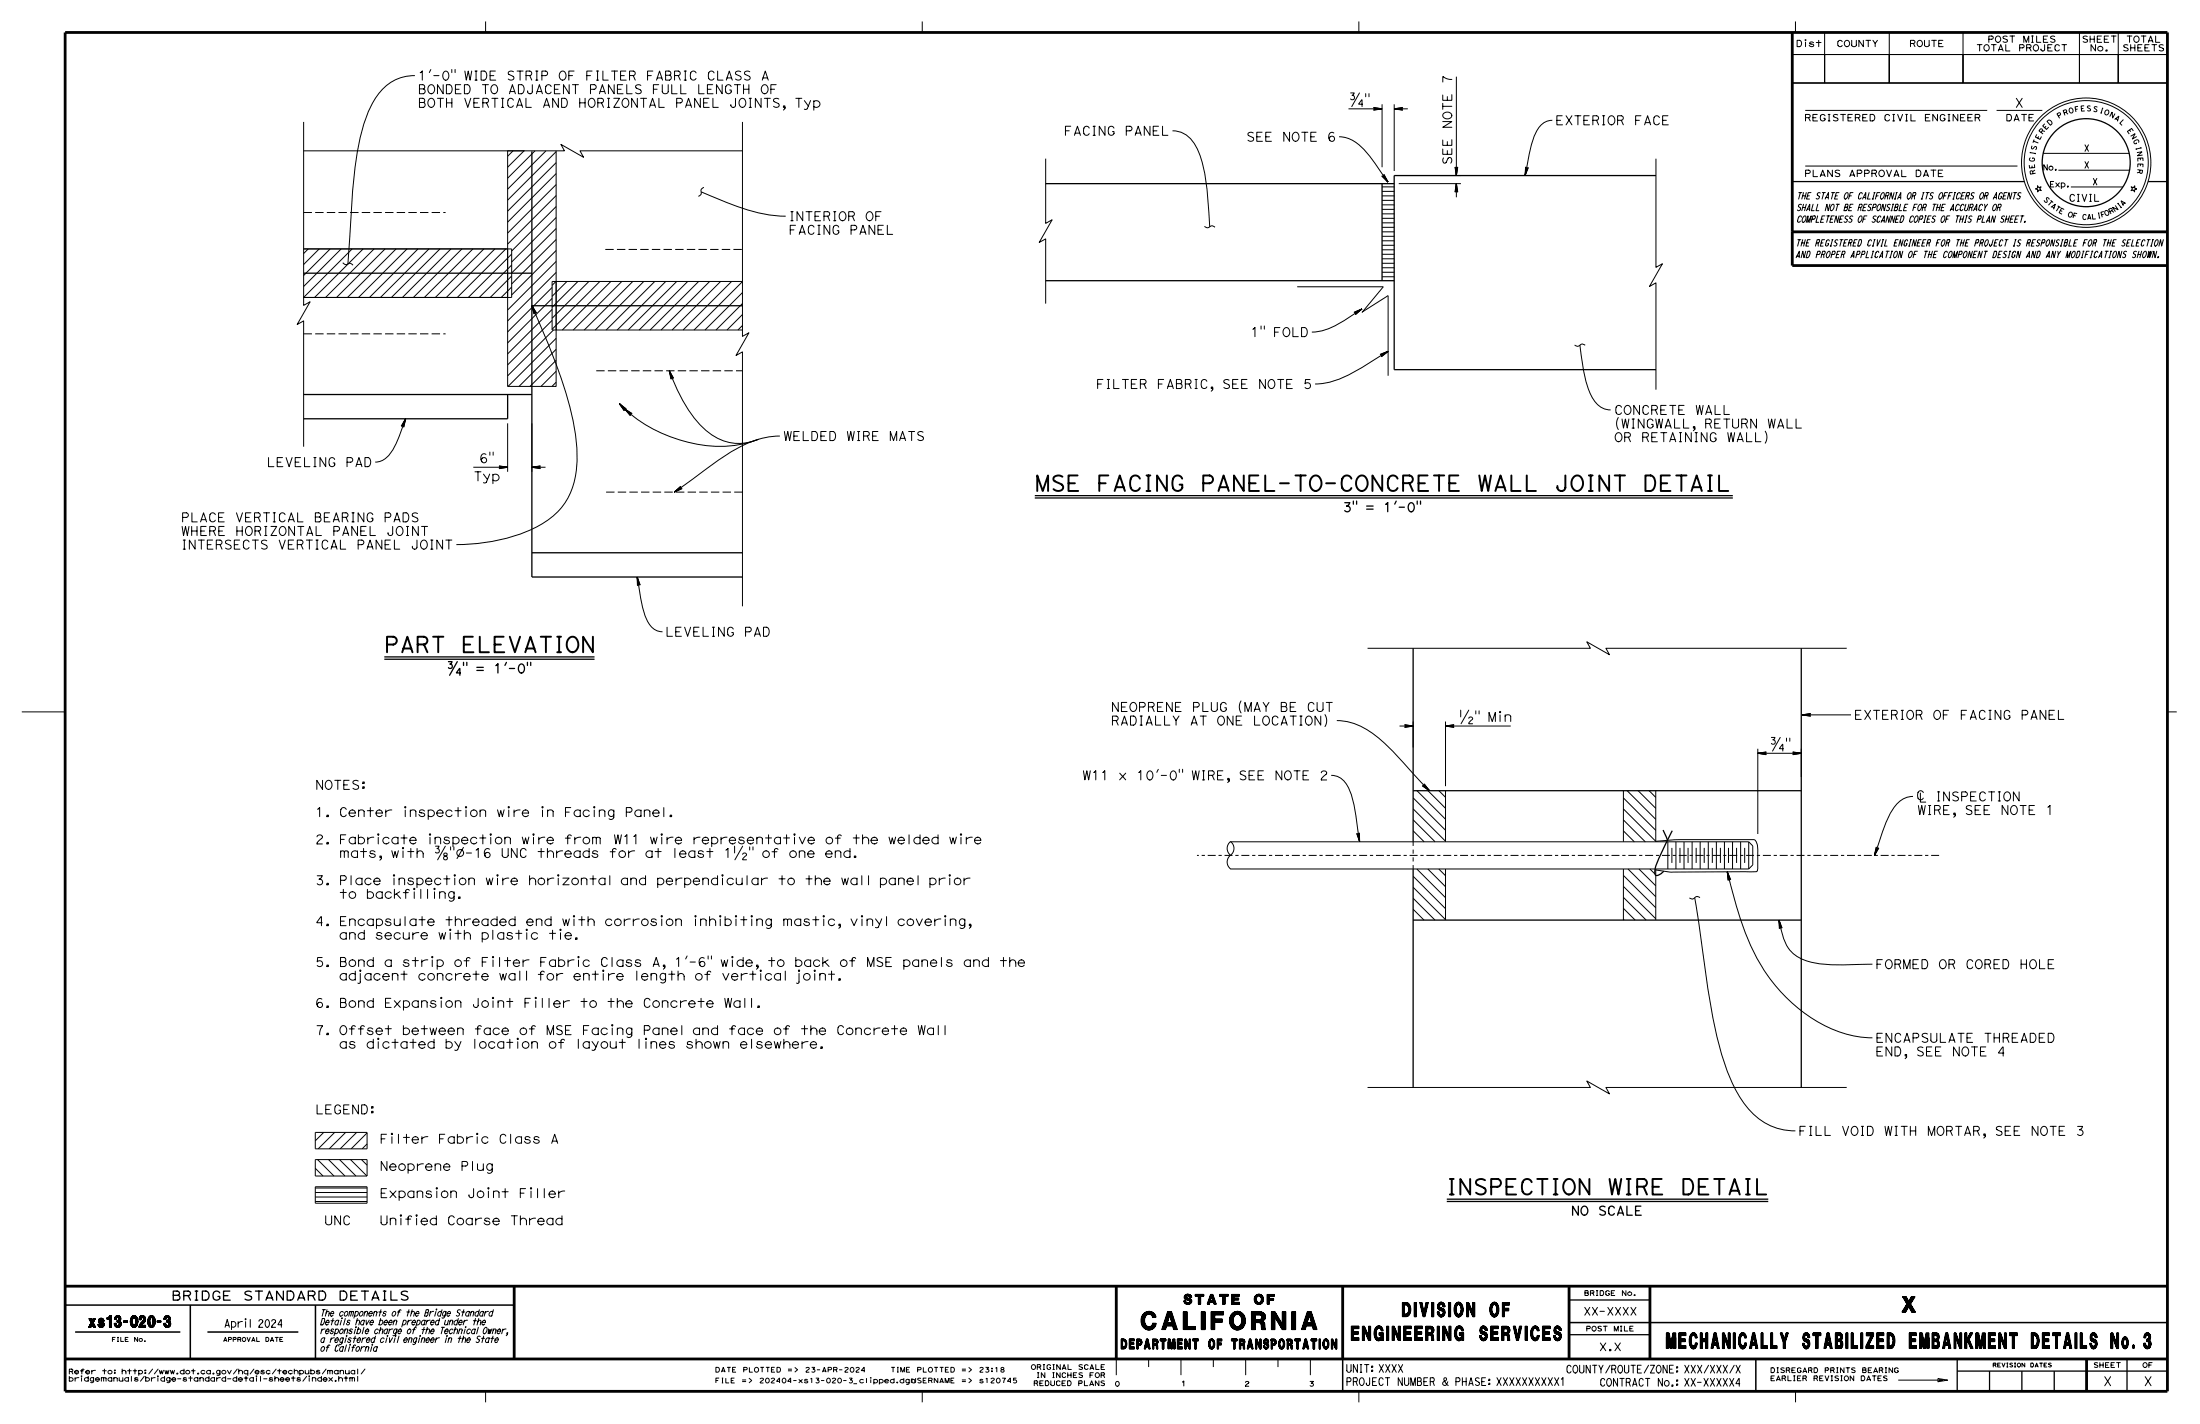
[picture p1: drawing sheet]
<svg xmlns="http://www.w3.org/2000/svg" width="432mm" height="279mm" viewBox="0 0 432 279" stroke-linecap="round" stroke-linejoin="round" font-family="sans-serif">
<g fill="none" stroke="#000" stroke-width=".2">
<path d="M81.4 14.8a8.9 8.9 0 0 0-7.8 4.7 32.6 32.6 0 0 0-3.9 13.2l-.6 6.7-.8 12.4M84.6 13.6l-.3 .6M88.7 13.6v.6M89.3 13.6v.6M95.3 4.2v2.2M181 4.2v2.2M265.1 18.2h.7l-.4 .5a.43 .43 0 0 1 .4 .6 .43 .43 0 0 1-.7 .1M266.7 4.2v2.2M266.8 18.2l-1.5 2.7M268.1 18.4v.6M268.7 18.4v.6M285.8 15v19.4"/>
<path d="M351.8 10.7h6.3v5.6h-6.3zM351.8 10.7h73.6M352.4 4.2v2.2M354.4 8.3v.9M358.1 10.7h12.7v5.6h-12.7zM358.1 6.4v9.9M370.8 6.4v9.9M370.8 10.7h14.5v5.6h-14.5zM385.3 10.7h22.8v5.6h-22.8zM385.3 6.4v9.9M408.1 6.4v9.9M408.1 10.7h7.7v5.6h-7.7z"/>
<path d="M415.8 6.4v9.9M415.8 10.7h9.6v5.6h-9.6zM59.6 23.9v36l1.3-.7-2.6 4.5 1.3-.7v24.6M59.6 29.6h51.2l-.7-1.3 4.4 2.6-.7-1.3h31.9M100.7 29.6l-1.1 1.1M102.9 29.6l-3.3 3.2M103 29.6h-3.4v46.2h9.6v-46.2M105 29.6l-5.4 5.4M107.2 29.6l-7.6 7.5M109.2 38.4l-9.6 9.5M109.2 36.2l-9.6 9.5M109.2 34.1l-9.6 9.5"/>
<path d="M109.2 31.9l-9.6 9.5M109.2 29.8l-9.6 9.5M137.6 37.6a57.2 57.2 0 0 0 14 4.7l2.6 .1M138.2 36.8a.88 .88 0 0 0-.6 1.2l-.5 .5M145.7 23.9v42.1l1.3-.7-2.5 4.4 1.2-.7v50M205.2 31.1v12.7l1.3-.7-2.5 4.5 1.2-.7v12.7M230.1 25.7a5.7 5.7 0 0 1 5.2 4.2 42.9 42.9 0 0 1 2.1 13.3v1.3M262.8 26.8a7.4 7.4 0 0 1 5.5 3.2l4.1 5.7M264.7 21.4h6.6M267.4 20.5h-.7l.6-.9v1.3M269.6 21.1l1.7 .3M269.7 21.2l-.1-.1 1.7 .3"/>
<path d="M269.7 21.2l1.6 .2M269.7 21.2v.3M269.7 21.3l1.6 .1M271.3 21.4h-1.6M271.3 39.3h2.3M271.3 38.4h2.3M271.3 37.5h2.3M271.3 36.7h2.3M271.3 21.4l-1.7 .2 .1-.1M271.3 21.4l-1.6 .1M271.3 21.4l-1.7 .2M271.3 20.5v12.3"/>
<path d="M271.3 34.5l1.1 1.2M271.4 34.5l1 1.2M271.5 34.5h-.3l1.2 1.2M271.5 34.5l.9 1.2M271.6 34.4l.8 1.3M271.6 34.4l-.1 .1M271.6 34.4v-.2l.8 1.5M271.6 34.3l.8 1.4M273.6 21.4l1.7 .2-.1-.1M273.6 21.4l1.6 .1M273.6 21.4h1.6M273.6 20.5v13.1"/>
<path d="M273.6 21.4l1.7 .2M273.6 21.4h2.7M274.5 36h12.2M275.2 21.3l-1.6 .1M275.2 21.2l.1-.1-1.7 .3M275.2 21.2l-1.6 .2M275.2 21.2v.3M275.3 21.1l-1.7 .3M282.5 34.4h4.2M285.6 32.8l.2 1.6M285.7 32.9h.3M285.7 32.9l-.1-.1 .2 1.6"/>
<path d="M285.7 32.9l.1 1.5M285.7 37.6h.3M285.8 32.9v1.5M285.8 36v2.7M285.8 36l.3 1.7-.1-.1M285.8 36l-.1 1.6M285.8 36v1.6M285.8 36l.3 1.7M285.8 36l-.2 1.7M285.8 36l.1 1.6M285.8 36l-.2 1.7 .1-.1M285.8 36l.2 1.6"/>
<path d="M285.9 32.9l-.1 1.5M286 32.9l-.2 1.5M286 32.9l.1-.1-.3 1.6M286.1 32.8l-.3 1.6M299.5 32.8l-.2 1.6M299.6 32.9l-.3 1.5M299.7 33l-.3-.3-.1 1.7M299.7 33l-.4 1.4M299.8 32.9l-.5 1.5M299.8 32.9l-.1 .1M299.8 32.9h.2l-.7 1.5M299.9 32.9l-.6 1.5"/>
<path d="M304.7 23.6a3.8 3.8 0 0 0-3.5 2.9l-.7 2.2-1.2 5.7M325 31.1v21.4l1.3-.7-2.5 4.4 1.2-.7v21M354.3 32.6h41.7M354.3 21.7h35.7M391.9 21.7h9M399.9 36.4l.3 .4 .4-.1-.2 .3 .2 .4-.4-.1-.3 .4v-.5l-.4-.1 .4-.2zM401 30.1h16.9M404 33.4h14M406.5 36.7h10.2M418.3 36.7l.4 .1 .3-.3v.4l.4 .2-.4 .1v.5l-.3-.4-.4 .1 .2-.4zM60.5 48.8l-.9 .9M62.7 48.8l-3.1 3.1"/>
<path d="M64.8 48.8l-5.2 5.3M67 48.8l-7.4 7.4M67.3 51.5a.88 .88 0 0 0 1.3 .2l.7 .3M69.1 48.8l-9.5 9.6h40.8v-9.6h-40.8h40v9.6h-40M71.3 48.8l-9.5 9.6M73.4 48.8l-9.5 9.6M75.6 48.8l-9.5 9.6M77.7 48.8l-9.5 9.6M79.9 48.8l-9.5 9.6M82 48.8l-9.5 9.6M84.2 48.8l-9.5 9.6M86.4 48.8l-9.6 9.6"/>
<path d="M88.5 48.8l-9.5 9.6M90.7 48.8l-9.6 9.6M92.8 48.8l-9.5 9.6M95 48.8l-9.6 9.6M97.1 48.8l-9.5 9.6M99.3 48.8l-9.5 9.6M100.4 56.3l-2 2.1M100.4 54.2l-4.2 4.2M100.4 52l-6.3 6.4M100.4 49.9l-8.5 8.5M104.4 60l.4 1.6 .1-.1M104.4 60l.5 1.6"/>
<path d="M104.4 60a125.7 125.7 0 0 1 8 22.3 26.8 26.8 0 0 1 0 13.3 14 14 0 0 1-8.1 8.3 36.8 36.8 0 0 1-14.7 3M104.4 60l.8 1.4M104.4 60l.6 1.4M104.4 60l.5 1.5M104.4 60l.9 1.4h-.1M104.4 60l.7 1.4M108.4 58.6l-8.8 8.7M108.4 56.4l-8.8 8.7M109.1 55.2l-.7 .8M109.2 49.1l-8.8 8.8M109.2 47l-8.8 8.7M109.2 44.8l-8.8 8.8"/>
<path d="M109.2 42.7l-8.8 8.7M109.2 40.5l-8.8 8.8M109.2 55.2h-.8v9.5h.8M109.2 53.5l-9.6 9.5M109.2 51.3l-9.6 9.5M111.3 55.2l-2.9 2.9M113.4 55.2l-5 5.1M115.6 55.2l-7.2 7.2M117.7 55.2l-9.3 9.4M119.9 55.2l-9.5 9.5M122 55.2l-9.5 9.5M124.2 55.2l-9.5 9.5"/>
<path d="M126.4 55.2l-9.6 9.5M128.5 55.2l-9.5 9.5M130.7 55.2l-9.6 9.5M132.8 55.2l-9.5 9.5M135 55.2l-9.5 9.5M137.1 55.2l-9.5 9.5M139.3 55.2l-9.5 9.5M141.4 55.2l-9.5 9.5M143.6 55.2l-9.5 9.5M145.7 59.6l-5.2 5.1M145.7 57.4l-7.3 7.3M236.4 44.4a.89 .89 0 0 0 1.4-.1l.7 .3"/>
<path d="M254.6 56.3h16.9l-4.2 5M271.3 54.3h2.3M271.3 53.4h2.3M271.3 52.5h2.3M271.3 51.7h2.3M271.3 50.8h2.3M271.3 49.9h2.3M271.3 49h2.3M271.3 48.1h2.3M271.3 47.2h2.3M271.3 46.4h2.3M271.3 45.5h2.3"/>
<path d="M271.3 44.6h2.3M271.3 43.7h2.3M271.3 42.8h2.3M271.3 42h2.3M271.3 41.1h2.3M271.3 40.2h2.3M105 61.4l-.1 .1M105 61.4h.2M108.4 62.9l-8.8 8.7M108.4 60.7l-8.8 8.7M108.6 64.7l-9 9M109.2 66.4l-9.5 9.4"/>
<path d="M109.2 72.8l-3 3M109.2 70.7l-5.2 5.1M109.2 68.5l-7.3 7.3M109.2 75l-.9 .8M121.6 79.2l1.2 1.1M121.6 79.2l1.3 1-.1 .1M121.6 79.2l1 1.3M121.6 79.2l1 1.2M121.6 79.2l1.2 1M121.6 79.2l1.1 1.1M121.6 79.2l1 1.1M121.6 79.2l.9 1.3"/>
<path d="M121.6 79.2l.9 1.4 .1-.3M131.4 72.7l.3 1.7 .1-.1M131.4 72.7l.5 1.5M131.4 72.7l.3 1.6M131.4 72.7l.8 1.5h-.1M131.4 72.7l.4 1.6M131.4 72.7l.4 1.5M131.4 72.7l.7 1.5M131.4 72.7l.6 1.5M131.4 72.7a29.5 29.5 0 0 0 6.6 11.2 9.5 9.5 0 0 0 10.9 2.3 24.9 24.9 0 0 1-19.3-1.3 25.5 25.5 0 0 1-8-5.7M131.9 74.2h.2M131.9 74.2l-.1 .1"/>
<path d="M136.2 64.7l9.5-9.5h-36.5v9.5h36.5M145.7 61.7l-3 3M145.7 63.9l-.9 .8M247.5 64v.6M248.2 64v.6M265.9 61.3l.1 .1M266 61.4v.2M267.3 60.6l-1.3 .8M267.3 60.6l-1.5 .7M267.3 60.6l-1.3 .9M267.3 60.6l-1.3 1M267.3 60.6l-1.6 .7h.2"/>
<path d="M267.3 60.6a36.5 36.5 0 0 1-7 4l-1.8 .5-1 .1M267.3 60.6l-1.3 1.1M267.3 60.6l-1.4 .7M267.3 60.6l-1.3 1.1v-.1M267.4 61.2l5.1-3.2v15.7M271.1 69.7v.1M272.5 68.9l-1.4 .8M272.5 68.9l-1.1 .7a48.2 48.2 0 0 1-9.8 5.2l-2.3 .5h-1.2M272.5 68.9l-1.4 1M272.5 68.9l-1.4 .7M272.5 68.9l-1.5 .7M272.5 68.9l-1.4 1.1v-.2"/>
<path d="M272.5 68.9l-1.6 .7M272.5 68.9l-1.4 .9M272.5 68.9l-1.6 .6 .2 .2M309.1 67.7a.89 .89 0 0 0 1.3-.2l.7 .3M310.1 67.7a34.3 34.3 0 0 0 2.1 9.8 4.5 4.5 0 0 0 3.9 2.9M79.1 83.6h-.2M79.6 82.2l-.5 1.4M79.6 82.2l-1.5 3.9a6.9 6.9 0 0 1-3.6 4.4l-.9 .2M79.6 82.2l-.4 1.6M79.6 82.2l-.6 1.4M79.6 82.2l-.3 1.6-.2-.2M79.6 82.2l-.7 1.4"/>
<path d="M79.6 82.2l-.8 1.4M79.6 82.2l-.9 1.4h.2M79.6 82.2l-.4 1.5M92.9 91.7h6.7M96.1 88.7v.6M96.8 88.7v.6M98 91.5l1.6 .2M98 91.5v-.1l1.6 .3M98 91.5v.3M98.1 91.6l1.5 .1M99.6 91.7l-1.6 .1M99.6 91.7l-1.5 .1"/>
<path d="M99.6 91.7l-1.6 .3v-.2M99.6 91.7l-1.6 .2M99.6 83.1v9.5M104.4 91.7l1.7 .3-.1-.2M104.4 91.7l1.6 .1M104.4 91.7l1.5 .1M104.4 83.1v9.5M104.4 91.7l1.6 .2M104.4 91.7h2.7M105.9 91.6l-1.5 .1M106 91.5l.1-.1-1.7 .3M106 91.5l-1.6 .2"/>
<path d="M106 91.5v.3M122.6 80.3l1.1 1.2M122.6 80.3l1.2 .9M122.6 80.3l1.1 1.3v-.2M122.6 80.3l1.5 .8-.3 .1M122.6 80.3l1.1 1.1M122.6 80.3l1.2 1M122.6 80.3l1.4 .9M122.6 80.3l1.3 .9M122.8 80.3h-.2M123.8 81.2l-.1 .2M133.6 95.6l-1.3 1"/>
<path d="M133.6 95.5l-1.3 1.1M133.6 95.7l.3 .2-1.6 .7M133.6 95.7l-1.3 .9M133.6 95.7v-.3l-1.3 1.2M133.7 95.8l-1.4 .8M133.8 95.8l-1.5 .8M153.1 85.6a20.8 20.8 0 0 0-11.5 4.3l-9.3 6.7M317.6 81.9a2.23 2.23 0 0 0 0 2.4M346.5 84.6a2.23 2.23 0 0 1 0 2.4M125.1 113.2l.3 1.5M125.1 113.2a33.2 33.2 0 0 0 2.1 8.8 3.2 3.2 0 0 0 2.8 2M125.1 113.2l.5 1.6"/>
<path d="M125.1 113.2l.2 1.5M125.1 113.2l.6 1.6-.3-.1M125.1 113.2l.1 1.6M125.1 113.2l.1 1.7M125.1 113.2l.4 1.5M125.1 113.2v1.7l.1-.1M125.4 114.7l-.2 .1M4.3 139.7h8.5M243.6 137.5a2.23 2.23 0 0 0 0 2.4M268.4 127.2h43.7l-.7-1.3 4.5 2.6-.7-1.3h47.3M286.7 139.3v1.4M288.3 139.3l-1.5 2.7"/>
<path d="M289.7 139.5v.6M290.3 139.5v.6M425.4 139.7h1.8M79.5 158.9v1.3M91.5 158.9v1.3M99.9 158.9v1.3M106.5 158.9v1.3M116.6 158.9v1.3M227.3 150.9l-.3 .6M231.5 150.9v.6M232.1 150.9v.6M260.1 140.2a2.23 2.23 0 0 1 0 2.4"/>
<path d="M261.3 152.1a3.9 3.9 0 0 1 3.6 3.1 55.2 55.2 0 0 1 2 9.9M262.4 141.4a14.6 14.6 0 0 1 9.9 4.9l8.3 8.8M274.7 142.5h2.7M275.7 142.2l1.7 .3M275.8 142.3l-.1-.1 1.7 .3M275.8 142.3v.3M275.8 142.3l1.6 .2M275.8 142.4l1.6 .1M277.4 142.5h-1.6M277.4 142.5l-1.6 .1M277.4 158.7l6.3 6.4M277.4 156.5l6.3 6.4"/>
<path d="M277.4 142.5l-1.7 .2 .1-.1M277.4 142.5l-1.7 .2M277.4 141.6v5.1M278.1 155.1l5.6 5.6M279.2 154.2l1.4 .9M279.3 154.1l1.3 1M279.3 154.1l-.2 .1 1.5 .9M279.4 154.1l1.2 1M279.5 154.1h-.2M279.5 154.1l1.1 1M279.5 154l1.1 1.1M279.5 153.9l1.1 1.2"/>
<path d="M279.5 153.9v.2M279.5 153.9v-.1l1.1 1.3M280.3 155.1l3.4 3.5M282.4 155.1l1.3 1.3M283.7 142.5l1.6 .2M283.7 142.5h12.8M283.7 142.5l1.7 .2-.1-.1M283.7 142.5l1.6 .1M283.7 142.5h1.6M283.7 141.6v12.7M283.7 155.1v10.1M285.3 142.4l-1.6 .1"/>
<path d="M285.3 142.3l.1-.1-1.7 .3M285.3 142.3l-1.6 .2M285.3 142.3v.3M285.3 142.2l-1.6 .3M288.3 140.9a.37 .37 0 0 1 .4-.2 .37 .37 0 0 1 .3 .5l-.7 .6v.2h.7M294.4 140.3v1.3M318.6 158.7l6.4 6.4a185.6 185.6 0 0 1 16.2-.4h1.8a1.87 1.87 0 0 1 1.5 .2 5.3 5.3 0 0 1 .5 3.2v2a.84 .84 0 0 1-.3 .9l-13.9 .1a19 19 0 0 1-5.8-.4M318.6 156.6l6.4 6.3M318.6 155.1v10.1M319.4 155.1l5.6 5.7M321.5 155.1l3.5 3.5M323.7 155.1l1.3 1.3"/>
<path d="M325 155.1v10.1M345 147.8h8.5M345 147.8l1.6 .2M345 147.8l1.7 .3-.1-.2M345 147.8l1.6 .1M345 146.9v16.7M346.6 147.7l-1.6 .1M346.6 147.7v.2M346.6 147.7l.1-.2-1.7 .3M346.6 147.6l-1.6 .2M347.7 144.7h.7l-.4 .5a.43 .43 0 0 1 .4 .6 .43 .43 0 0 1-.7 .1M349.4 144.7l-1.5 2.7"/>
<path d="M350 146.9h-.7l.5-.9 .1 1.4M350.6 144.8v.6M351.3 144.8v.6M351.9 147.6l1.6 .2M351.9 147.7v-.2l1.6 .3M351.9 147.7v.2M351.9 147.7l1.6 .1M352 147.7l1.5 .1M353.5 147.8l-1.6 .1M353.5 147.8l-1.5 .1M353.5 147.8l-1.6 .3v-.2M353.5 147.8l-1.6 .2"/>
<path d="M353.5 146.9v5.6M353.7 140.3h9.6M353.7 140.3h1.5M353.7 140.3h1.6M353.7 140.3l1.6 .1M353.7 140.3l1.7 .2-.1-.1M353.7 140.3l1.6 .2M355.2 140.3l.1 .1M355.3 140.2l-1.6 .1M355.3 140.1l-.1 .2M355.3 140.1l-1.6 .2M355.3 140.1l.1-.1-1.7 .3"/>
<path d="M375.5 156.3a5.4 5.4 0 0 0-4.7 3.6l-.9 2.2-2 5.7M376.9 155.6v1.8h1.1M377.5 155.5a.6 .6 0 0 0-.8-.3 .6 .6 0 0 0-.3 .7 .65 .65 0 0 0 .2 .9 .65 .65 0 0 0 .9-.2M380.3 155.4h.4M380.3 157.2h.4M380.5 155.4v1.8M382.6 155.4v1.8l-1.1-1.8v1.8M384.3 155.5a.58 .58 0 0 0-.6-.1 .58 .58 0 0 0-.4 .5l.5 .3a.47 .47 0 0 1 .6 .3 .47 .47 0 0 1-.3 .6h-.4l-.4-.2M385 156.3h.7a.45 .45 0 0 0 .4-.5 .45 .45 0 0 0-.3-.4h-.8v1.8M386.8 156.3h.7M387.8 155.4h-1v1.8h1.1M389.7 155.7a.6 .6 0 0 0-.8-.3 .6 .6 0 0 0-.4 .8 .65 .65 0 0 0 .2 .8 .65 .65 0 0 0 .9-.1l.1-.1"/>
<path d="M390.3 155.4h1.2M390.9 155.4v1.8M392.2 155.4h.4M392.2 157.2h.4M392.4 155.4v1.8M393.6 155.5a.73 .73 0 0 1 .9 .1 .73 .73 0 0 1 .1 .9 .68 .68 0 0 1-.8 .6 .68 .68 0 0 1-.5-.9zM396.3 155.4v1.8l-1.1-1.8v1.8M74.2 164.3v1.3M77.3 172.3v1.3M79.1 167v1.3M81.3 175v1.3M84.4 164.3v1.3"/>
<path d="M85.3 175v1.3M85.5 166h.7l-.4 .5a.43 .43 0 0 1 .4 .6 .43 .43 0 0 1-.7 .1M87.4 168a.38 .38 0 0 0-.3 .5 .38 .38 0 0 0 .7 0 .38 .38 0 0 0-.3-.5l-.4-.1 .1-.5 .5 .1v.4l-.2 .1M87.4 166l-1.5 2.7M88.4 166.2v.6M89.1 166.2v.6M89.3 172.3v1.3M91 166.3l-1.3 2.2M96.3 164.3v1.3M97.6 172.3v1.3M104.7 164.3v1.3M109.6 172.3v1.3"/>
<path d="M129.9 164.3v1.3M141.8 172.3v1.3M144.2 166v1.4M145.8 167.6a.37 .37 0 0 1 .4-.2 .37 .37 0 0 1 .3 .4l-.7 .7v.2h.7M145.8 166l-1.6 2.7M147.1 166.2v.6M147.8 166.2v.6M155.9 164.3v1.3M186.4 172.3v1.3M188.6 164.3v1.3M241.2 165.4l.3-.3a1.68 1.68 0 0 1 0 2.7 1.68 1.68 0 0 1-.3-2.4zM241.5 165.2h101.7"/>
<path d="M241.5 170.5h101.7M241.5 167.8a1.68 1.68 0 0 0 0 2.7M266.3 163.6l.6 1.5M266.4 163.6l.5 1.5M266.4 163.6l-.1-.1 .6 1.6M266.4 163.6h.2M266.5 163.6l.4 1.5M266.6 163.6l.3 1.5M266.7 163.5l-.1 .1M266.7 163.5l.1-.1 .1 1.7M266.7 163.5l.2 1.6M266.8 163.5l.1 1.6"/>
<path d="M277.4 165.2h.1M277.4 163l2.1 2.2M277.4 160.9l4.3 4.3M277.4 178.4l2.1 2.1M277.4 176.2l4.2 4.3M277.4 174.1l6.3 6.3M277.4 171.9l6.3 6.4M278.1 170.5l5.6 5.6M280.2 170.5l3.5 3.5M282.4 170.5l1.3 1.3M283.7 170.5v10M318.6 163l2.2 2.2"/>
<path d="M318.6 160.9l4.3 4.3M318.6 178.2l2.3 2.3M318.6 176.1l4.5 4.4M318.6 173.9l6.4 6.4M318.6 171.8l6.4 6.3M318.6 170.5v10M319.5 170.5l5.5 5.5M321.7 170.5l3.3 3.3M323.8 170.5l1 1M325 170.5v10M327.4 165.2v5.3M328.1 166.4v2.9"/>
<path d="M328.9 165.2v5.3M329.7 166.4v2.9M330.5 165.2v5.3M331.3 166.4v2.9M332.1 165.2v5.3M332.6 176.1l1.1 6.7a207.4 207.4 0 0 0 3.7 22.3 32.8 32.8 0 0 0 5.3 11.9 11.8 11.8 0 0 0 9.7 4.9M332.9 166.4v2.9M333.7 176.1a.88 .88 0 0 0-1.4 .3l-.7-.2M333.7 165.2v5.3M334.5 166.4v2.9M335.3 165.2v5.3M336.1 166.4v2.9"/>
<path d="M336.9 165.2v5.3M337.7 166.4v2.9M338.5 165.2v5.3M339 171.1l.4 1.4M339 171.1l.5 1.4M339 171.1l.5 1.5M339 171.1l.2 1.6 .2-.2M339 171.1l.2 1.6M339 171.1a73.2 73.2 0 0 0 5.7 16.7 31 31 0 0 0 17 14.9 19.3 19.3 0 0 0 5.8 .9M339 171.1l.6 1.5M339 171.1l.3 1.5M339 171.1l.7 1.5-.3-.1"/>
<path d="M339.3 166.4v2.9M340 165.2v5.3M340.8 166.4v2.9M341.6 165.2v5.3M342.4 166.4v2.9M343.2 165.2l.8 .8v3.7l-.8 .8M343.2 165.2v5.3M368.3 166.2l-.4 1.6M368.3 166.3l-.4 1.5M368.4 166.4l-.5 1.4M368.4 166.4l-.1-.2-.4 1.6M368.5 166.4l-.6 1.4"/>
<path d="M368.6 166.4l-.7 1.4M368.6 166.4h-.2M368.6 166.4h.2l-.9 1.4M368.7 166.4l-.8 1.4M70.7 191v1.7a.28 .28 0 0 1-.2 .2 .28 .28 0 0 1-.3 0M84.8 188.4v1.2M86.6 196.4v1.3M88.4 183v1.3M96.8 188.4v1.2M96.8 196.4v1.3M103.4 183v1.3M105.2 196.4v1.3"/>
<path d="M110 183v1.3M112.7 180.3v1.3M113.5 188.4v1.2M118.4 191v1.3M129.9 180.3v1.3M134.9 187.6l-.3 .6M136.5 180.3v1.3M139 187.6v.6M139.6 187.6v.6M141.4 180.3v1.3M143.7 188.4v1.2M144.5 180.3v1.3"/>
<path d="M147.5 180.3v1.3M149.3 191v1.3M156.8 191v1.7a.28 .28 0 0 1-.1 .2 .28 .28 0 0 1-.3 0M159.9 191v1.3M161.7 180.3v1.3M169.2 180.3v1.3M185.5 180.3v1.3M318.6 180.4l.2 .1M349.2 180.5a15.6 15.6 0 0 0 1.8 5.5 8.3 8.3 0 0 0 6 3.1 77.6 77.6 0 0 0 10.5 .1M349.2 180.5l.5 1.6M349.2 180.5l.2 1.6M349.2 180.5l.6 1.6h-.2"/>
<path d="M349.2 180.5l.1 1.7M349.2 180.5l.3 1.5M349.2 180.5v1.7l.2-.1M349.2 180.5l.4 1.6M349.5 182l-.1 .1M349.5 182l.1 .1M74.2 204.4v1.3M101.6 204.4v1.3M120.2 201.7v1.3M126.8 204.4v1.3M268.4 213.4h43.7l-.7-1.3 4.5 2.5-.7-1.2h47.3M61.9 222.2h10.1v3.2h-10.1z"/>
<path d="M61.9 227.5h10.1v3.2h-10.1zM61.9 232.9h10.1v3.2h-10.1zM61.9 229.2l1.5 1.5M61.9 235.7h10.1M61.9 234.9h10.1M61.9 234h10.1M61.9 233.1h10.1M62.3 227.5l3.3 3.2M63.5 222.2l-1.6 1.6M63.9 238.6v1.3a.6 .6 0 0 0 .6 .4 .6 .6 0 0 0 .6-.4v-1.3M64.5 227.5l3.2 3.2M65.7 222.2l-3.2 3.2"/>
<path d="M66.6 227.5l3.3 3.2M66.8 238.6v1.7l-1.1-1.7v1.7M67.8 222.2l-3.2 3.2M68.6 238.9a.6 .6 0 0 0-.8-.3 .6 .6 0 0 0-.3 .7 .64 .64 0 0 0 .2 .9 .64 .64 0 0 0 .9-.2M68.8 227.5l3.2 3.2M70 222.2l-3.2 3.2M71 227.5l1 1.1M72 224.4l-.9 1M72 222.3l-3.1 3.1M76.9 223v1.3M78.7 239v1.3M81.8 239v1.3"/>
<path d="M85.7 233.7v1.3M93.7 223v1.3M95.9 233.7v1.3M104.2 233.7v1.3M48.2 259.3v1.1M67 259.1l-.2 .9M85.6 257.3l-.3 .9M16 270.3v.7M31 270.3v.7M50.3 270.3v.7M60.7 270.3v.7M67.9 262.5l-.2 .9"/>
<path d="M68.6 264.2l-.2 1M69.8 260.8l-.3 .9M73 264.2l-.3 1M75.9 262.5l-.2 .9M77.6 262.5l-.3 .9M82.4 262.5l-.3 .9M87.6 262.5l-.2 .9M91.3 260.8l-.2 .9M95.3 273v2.1M170.9 270.7v.6M181 273v2.1M219.1 266.6v3.2"/>
<path d="M225.4 266.6v1.6M231.8 266.6v3.2M238.1 266.6v1.6M244.5 266.6v3.2M250.8 266.6v1.6M257.2 266.6v3.2M266.7 273v2.1M352.4 273v2.1M372.6 270.8h8.8M380.4 270.5l1.9 .3-1.9 .3zM380.7 270.7l.6 .1-.6 .1z"/>
<circle cx="354.4" cy="7.9" r=".09"/>
<circle cx="409.5" cy="31.9" r="12.7"/>
<circle cx="409.5" cy="31.9" r="12.2"/>
<circle cx="294.4" cy="139.7" r=".12"/>
<circle cx="79.5" cy="158.4" r=".12"/>
<circle cx="91.5" cy="158.4" r=".12"/>
<circle cx="99.8" cy="158.4" r=".12"/>
<circle cx="106.5" cy="158.4" r=".12"/>
<circle cx="116.6" cy="158.4" r=".12"/>
<circle cx="74.2" cy="163.7" r=".12"/>
<circle cx="77.3" cy="171.7" r=".12"/>
<circle cx="79.1" cy="166.4" r=".12"/>
<circle cx="81.3" cy="174.4" r=".12"/>
<circle cx="84.4" cy="163.7" r=".12"/>
<circle cx="85.3" cy="174.4" r=".12"/>
<circle cx="89.3" cy="171.7" r=".12"/>
<circle cx="90.3" cy="167.4" r=".67"/>
<circle cx="96.3" cy="163.7" r=".12"/>
<circle cx="97.6" cy="171.7" r=".12"/>
<circle cx="104.7" cy="163.7" r=".12"/>
<circle cx="109.6" cy="171.7" r=".12"/>
<circle cx="112.7" cy="179.8" r=".12"/>
<circle cx="129.9" cy="179.8" r=".12"/>
<circle cx="129.9" cy="163.7" r=".12"/>
<circle cx="136.5" cy="179.8" r=".12"/>
<circle cx="141.4" cy="179.8" r=".12"/>
<circle cx="141.8" cy="171.7" r=".12"/>
<circle cx="144.4" cy="179.8" r=".12"/>
<circle cx="147.5" cy="179.8" r=".12"/>
<circle cx="155.9" cy="163.7" r=".12"/>
<circle cx="161.7" cy="179.8" r=".12"/>
<circle cx="169.2" cy="179.8" r=".12"/>
<circle cx="185.5" cy="179.8" r=".12"/>
<circle cx="186.4" cy="171.7" r=".12"/>
<circle cx="188.6" cy="163.7" r=".12"/>
<circle cx="70.7" cy="190.5" r=".12"/>
<circle cx="84.8" cy="187.8" r=".12"/>
<circle cx="86.6" cy="195.8" r=".12"/>
<circle cx="88.4" cy="182.4" r=".12"/>
<circle cx="96.8" cy="195.8" r=".12"/>
<circle cx="96.8" cy="187.8" r=".12"/>
<circle cx="103.4" cy="182.4" r=".12"/>
<circle cx="105.1" cy="195.8" r=".12"/>
<circle cx="110" cy="182.4" r=".12"/>
<circle cx="113.5" cy="187.8" r=".12"/>
<circle cx="118.4" cy="190.5" r=".12"/>
<circle cx="143.7" cy="187.8" r=".12"/>
<circle cx="149.3" cy="190.5" r=".12"/>
<circle cx="156.8" cy="190.5" r=".12"/>
<circle cx="159.9" cy="190.5" r=".12"/>
<circle cx="74.2" cy="203.8" r=".12"/>
<circle cx="101.6" cy="203.8" r=".12"/>
<circle cx="120.2" cy="201.2" r=".12"/>
<circle cx="126.8" cy="203.8" r=".12"/>
<circle cx="76.9" cy="222.5" r=".13"/>
<circle cx="78.7" cy="238.5" r=".13"/>
<circle cx="81.8" cy="238.5" r=".13"/>
<circle cx="85.7" cy="233.1" r=".13"/>
<circle cx="93.7" cy="222.5" r=".13"/>
<circle cx="95.9" cy="233.1" r=".13"/>
<circle cx="104.2" cy="233.1" r=".13"/>
<circle cx="48.2" cy="258.8" r=".1"/>
<circle cx="67.1" cy="258.7" r=".08"/>
<circle cx="85.7" cy="256.9" r=".08"/>
<circle cx="16" cy="270" r=".07"/>
<circle cx="31" cy="270" r=".07"/>
<circle cx="50.3" cy="270" r=".07"/>
<circle cx="60.7" cy="270" r=".07"/>
<circle cx="68" cy="262.1" r=".08"/>
<circle cx="68.7" cy="263.8" r=".08"/>
<circle cx="69.9" cy="260.4" r=".08"/>
<circle cx="73.1" cy="263.8" r=".08"/>
<circle cx="76" cy="262.1" r=".08"/>
<circle cx="77.7" cy="262.1" r=".08"/>
<circle cx="82.5" cy="262.1" r=".08"/>
<circle cx="87.7" cy="262.1" r=".08"/>
<circle cx="91.4" cy="260.4" r=".08"/>
<circle cx="170.9" cy="270.4" r=".07"/>
</g>
<g fill="none" stroke="#000" stroke-width=".25">
<path d="M351.8 16.3h73.6M104.4 29.7v83.5h41.3M205.2 36h68.4M271.3 36v19.1M325 34.4h-51.4v38.1h51.4M351.8 35.6h45.5M421.6 35.6h3.8M59.6 53.6h44.8M104.4 60h41.3M205.2 55.1h68.4M59.6 77.4h44.8M99.6 77.4v4.8h-40"/>
<path d="M203.1 97.7h137M203.1 97.3h137M265.6 98.3v.6M266.3 98.3v.6M274 98.3l-.3 .6M278.2 98.3v.6M278.8 98.3v.6M104.4 108.5h41.3M75.4 129.3h41.3M75.4 128.9h41.3M88 129.8h.7l-.4 .5a.43 .43 0 0 1 .5 .6 .43 .43 0 0 1-.8 .1M89.8 129.8l-1.6 2.7"/>
<path d="M90.4 132h-.8l.6-.8 .1 1.3M91 130v.6M91.6 130v.6M99.4 130l-.3 .6M103.5 130v.6M104.2 130v.6M277.4 127.2v38M353.5 127.2v86.2M277.4 155.1h76.1M277.4 170.5v42.9M326.4 162.9l.9 2M328.2 163l-.2 .4a39.5 39.5 0 0 0-3.2 7.2v.2a.83 .83 0 0 0 .3 1 2.43 2.43 0 0 0 1.5-.9"/>
<path d="M277.4 180.5h76.1M284 235.7h63.1M284 235.3h63.1M308 255.1h15.8M308 261.9h15.8M384.1 266.6v6.4M384.1 269h41.3M390.5 269v4M396.8 269v4M403.2 269v4M417.5 266.6v6.4"/>
<circle cx="409.5" cy="31.9" r="8.6"/>
</g>
<path d="M12.8 6.4h412.6v266.6h-412.6zM351.8 6.4v45.7h73.6M351.8 45.5h73.6M12.8 252.4h412.6M100.9 252.4v14.2M219.1 252.4v14.2M263.5 252.4v14.2M308 252.4v14.2M323.8 252.4v14.2M12.8 266.6h412.6M409.5 266.7v6.3" fill="none" stroke="#000" stroke-width=".55"/>
<path d="M12.8 256.1h88.1M37.4 256.1v10.5M61.9 256.1v10.5M308 259.5h117.4M14.7 261.4h20.7M40.7 261.4h17.9M263.5 266.6v6.4M344.6 266.6v6.4" fill="none" stroke="#000" stroke-width=".3"/>
<path d="M59.6 41.7h27.9M118.8 48.9h26.9M59.6 65.5h27.9M117 72.7h28.7M119 96.6h26.7" fill="none" stroke="#000" stroke-width=".2" stroke-dasharray="1.7 .6" stroke-linecap="butt"/>
<path d="M380.6 167.8h-145.7" fill="none" stroke="#000" stroke-width=".2" stroke-dasharray="1.6 .6 .6 .6" stroke-linecap="butt"/>
<path d="M277.4 165.2v5.3" fill="none" stroke="#000" stroke-width=".2" stroke-dasharray=".8 .7" stroke-linecap="butt"/>
<text font-size="3.5" x="224" y="260.9">CALIFORNIA</text>
<g font-size="3">
<text x="203.1" y="96.3">MSE FACING PANEL-TO-CONCRETE WALL JOINT DETAIL</text>
<text x="75.4" y="128">PART ELEVATION</text>
<text x="283.8" y="234.4">INSPECTION WIRE DETAIL</text>
<text x="373.3" y="257.5">X</text>
<text x="327.1" y="264.6">MECHANICALLY STABILIZED EMBANKMENT DETAILS No. 3</text>
</g>
<g font-size="2.8">
<text x="265.2" y="263">ENGINEERING SERVICES</text>
<text x="275.2" y="258.3">DIVISION OF</text>
</g>
<text font-size="2.2" x="17.4" y="260.4">xs13-020-3</text>
<g font-size="1.9">
<text x="232.3" y="255.9">STATE OF</text>
<text x="220" y="264.7">DEPARTMENT OF TRANSPORTATION</text>
</g>
<g font-size="1.8">
<text x="82" y="15.7">1'-0&quot; WIDE STRIP OF FILTER FABRIC CLASS A</text>
<text x="285" y="16.5" transform="rotate(-90 285 16.5)">7</text>
<text x="82" y="21.1">BOTH VERTICAL AND HORIZONTAL PANEL JOINTS, Typ</text>
<text x="82" y="18.4">BONDED TO ADJACENT PANELS FULL LENGTH OF</text>
<text x="395.4" y="21.1">X</text>
<text x="208.8" y="26.6">FACING PANEL</text>
<text x="244.6" y="27.7">SEE NOTE 6</text>
<text x="285" y="25.3" transform="rotate(-90 285 25.3)">NOTE</text>
<text x="305.3" y="24.5">EXTERIOR FACE</text>
<text x="285" y="32.4" transform="rotate(-90 285 32.4)">SEE</text>
<text x="154.8" y="46">FACING PANEL</text>
<text x="154.8" y="43.3">INTERIOR OF</text>
<text x="245.4" y="66.1">1&quot; FOLD</text>
<text x="215.1" y="76.2">FILTER FABRIC, SEE NOTE 5</text>
<text x="316.8" y="84">(WINGWALL, RETURN WALL</text>
<text x="316.8" y="81.3">CONCRETE WALL</text>
<text x="153.7" y="86.4">WELDED WIRE MATS</text>
<text x="316.8" y="86.7">OR RETAINING WALL)</text>
<text x="52.3" y="91.6">LEVELING PAD</text>
<text x="92.9" y="94.4">Typ</text>
<text x="94.1" y="90.8">6&quot;</text>
<text x="263.5" y="100.4">3&quot; = 1'-0&quot;</text>
<text x="35.5" y="107.7">INTERSECTS VERTICAL PANEL JOINT</text>
<text x="35.5" y="105.1">WHERE HORIZONTAL PANEL JOINT</text>
<text x="35.5" y="102.4">PLACE VERTICAL BEARING PADS</text>
<text x="130.5" y="124.8">LEVELING PAD</text>
<text x="87.6" y="132">¾&quot; = 1'-0&quot;</text>
<text x="218" y="142.3">RADIALLY AT ONE LOCATION)</text>
<text x="218" y="139.6">NEOPRENE PLUG (MAY BE CUT</text>
<text x="286.3" y="141.6">½&quot; Min</text>
<text x="363.9" y="141.2">EXTERIOR OF FACING PANEL</text>
<text x="61.9" y="154.9">NOTES:</text>
<text x="212.4" y="153">W11 x 10'-0&quot; WIRE, SEE NOTE 2</text>
<text x="61.9" y="160.2">1. Center inspection wire in Facing Panel.</text>
<text x="376.3" y="159.8">WIRE, SEE NOTE 1</text>
<text x="61.9" y="165.6">2. Fabricate inspection wire from W11 wire representative of the welded wire</text>
<text x="61.9" y="173.6">3. Place inspection wire horizontal and perpendicular to the wall panel prior</text>
<text x="66.5" y="168.3">mats, with ?&quot;Ø-16 UNC threads for at least 1½&quot; of one end.</text>
<text x="66.5" y="176.3">to backfilling.</text>
<text x="61.9" y="181.6">4. Encapsulate threaded end with corrosion inhibiting mastic, vinyl covering,</text>
<text x="66.5" y="184.3">and secure with plastic tie.</text>
<text x="61.9" y="189.6">5. Bond a strip of Filter Fabric Class A, 1'-6&quot; wide, to back of MSE panels and the</text>
<text x="368.1" y="190.1">FORMED OR CORED HOLE</text>
<text x="61.9" y="197.7">6. Bond Expansion Joint Filler to the Concrete Wall.</text>
<text x="66.5" y="192.3">adjacent concrete wall for entire length of vertical joint.</text>
<text x="61.9" y="203">7. Offset between face of MSE Facing Panel and face of the Concrete Wall</text>
<text x="66.5" y="205.7">as dictated by location of layout lines shown elsewhere.</text>
<text x="368.1" y="207.2">END, SEE NOTE 4</text>
<text x="368.1" y="204.5">ENCAPSULATE THREADED</text>
<text x="61.9" y="218.6">LEGEND:</text>
<text x="74.5" y="224.3">Filter Fabric Class A</text>
<text x="353" y="222.8">FILL VOID WITH MORTAR, SEE NOTE 3</text>
<text x="74.5" y="229.7">Neoprene Plug</text>
<text x="74.5" y="235">Expansion Joint Filler</text>
<text x="308.3" y="238.4">NO SCALE</text>
<text x="74.5" y="240.3">Unified Coarse Thread</text>
<text x="33.6" y="255.1">BRIDGE STANDARD DETAILS</text>
<text x="412.8" y="271.9">X</text>
<text x="420.7" y="271.9">X</text>
</g>
<g font-size="1.5">
<text x="44" y="260.4">April 2024</text>
<text x="310.7" y="258">XX-XXXX</text>
<text x="264.1" y="269.3">UNIT: XXXX</text>
<text x="307.3" y="269.4">COUNTY/ROUTE/ZONE: XXX/XXX/X</text>
<text x="313.8" y="265">X.X</text>
<text x="264.1" y="271.8">PROJECT NUMBER &amp; PHASE: XXXXXXXXXX1</text>
<text x="313.9" y="272">CONTRACT No.: XX-XXXXX4</text>
</g>
<text font-size="1.4" x="406" y="39.5">CIVIL</text>
<g font-size="1.3">
<text x="354.1" y="23.7">REGISTERED CIVIL ENGINEER</text>
<text x="393.6" y="23.7">DATE</text>
<text x="409" y="29.7">X</text>
<text x="354.1" y="34.7">PLANS APPROVAL DATE</text>
<text x="409" y="33">X</text>
<text x="352.5" y="41.3">SHALL NOT BE RESPONSIBLE FOR THE ACCURACY OR</text>
<text x="352.5" y="39.1">THE STATE OF CALIFORNIA OR ITS OFFICERS OR AGENTS</text>
<text x="410.7" y="36.3">X</text>
<text x="352.5" y="43.6">COMPLETENESS OF SCANNED COPIES OF THIS PLAN SHEET.</text>
<text x="352.4" y="50.6">AND PROPER APPLICATION OF THE COMPONENT DESIGN AND ANY MODIFICATIONS SHOWN.</text>
<text x="352.4" y="48.3">THE REGISTERED CIVIL ENGINEER FOR THE PROJECT IS RESPONSIBLE FOR THE SELECTION</text>
<text x="62.8" y="263.4">a registered civil engineer in the State</text>
<text x="62.8" y="261.7">responsible charge of the Technical Owner,</text>
<text x="62.8" y="260">Details have been prepared under the</text>
<text x="62.8" y="258.2">The components of the Bridge Standard</text>
<text x="62.8" y="265.1">of California</text>
</g>
<g font-size="1.2">
<text x="352.5" y="9.2">Dist</text>
<text x="360.4" y="9.2">COUNTY</text>
<text x="374.7" y="9.2">ROUTE</text>
<text x="387.8" y="10">TOTAL PROJECT</text>
<text x="390.1" y="8.3">POST MILES</text>
<text x="408.6" y="8.3">SHEET</text>
<text x="410.2" y="10">No.</text>
<text x="416.5" y="10">SHEETS</text>
<text x="417.3" y="8.3">TOTAL</text>
</g>
<g font-size="1.1">
<text x="400.9" y="33.4">No.</text>
<text x="402.3" y="36.7">Exp.</text>
</g>
<g font-size="1">
<text x="404.1" y="23.3" transform="rotate(-31 404.1 23.3)">P</text>
<text x="405.1" y="22.7" transform="rotate(-20 405.1 22.7)">R</text>
<text x="406.1" y="22.3" transform="rotate(-15 406.1 22.3)">O</text>
<text x="407.3" y="22" transform="rotate(-10 407.3 22)">F</text>
<text x="408.4" y="21.8" transform="rotate(-4 408.4 21.8)">E</text>
<text x="409.5" y="21.8" transform="rotate(1 409.5 21.8)">S</text>
<text x="410.7" y="21.8" transform="rotate(12 410.7 21.8)">S</text>
<text x="412" y="22.1" transform="rotate(17 412 22.1)">I</text>
<text x="412.9" y="22.3" transform="rotate(22 412.9 22.3)">O</text>
<text x="413.9" y="22.8" transform="rotate(28 413.9 22.8)">N</text>
<text x="414.9" y="23.3" transform="rotate(33 414.9 23.3)">A</text>
<text x="399.6" y="29.6" transform="rotate(-74 399.6 29.6)">S</text>
<text x="399.9" y="28.5" transform="rotate(-69 399.9 28.5)">T</text>
<text x="400.3" y="27.5" transform="rotate(-63 400.3 27.5)">E</text>
<text x="400.9" y="26.4" transform="rotate(-53 400.9 26.4)">R</text>
<text x="401.5" y="25.5" transform="rotate(-47 401.5 25.5)">E</text>
<text x="402.3" y="24.7" transform="rotate(-42 402.3 24.7)">D</text>
<text x="415.9" y="24" transform="rotate(44 415.9 24)">L</text>
<text x="417.4" y="25.6" transform="rotate(55 417.4 25.6)">E</text>
<text x="418.1" y="26.6" transform="rotate(60 418.1 26.6)">N</text>
<text x="418.6" y="27.6" transform="rotate(65 418.6 27.6)">G</text>
<text x="419.2" y="28.9" transform="rotate(76 419.2 28.9)">I</text>
<text x="419.4" y="29.8" transform="rotate(81 419.4 29.8)">N</text>
<text x="399.3" y="31.8" transform="rotate(-85 399.3 31.8)">G</text>
<text x="399.4" y="33.1" transform="rotate(-96 399.4 33.1)">E</text>
<text x="399.4" y="30.5" transform="rotate(-79 399.4 30.5)">I</text>
<text x="399.6" y="34.2" transform="rotate(-101 399.6 34.2)">R</text>
<text x="419.5" y="33.1" transform="rotate(98 419.5 33.1)">R</text>
<text x="419.6" y="30.9" transform="rotate(87 419.6 30.9)">E</text>
<text x="419.6" y="32" transform="rotate(92 419.6 32)">E</text>
<text x="401" y="39.2" transform="rotate(46 401 39.2)">S</text>
<text x="401.7" y="39.9" transform="rotate(41 401.7 39.9)">T</text>
<text x="402.4" y="40.6" transform="rotate(37 402.4 40.6)">A</text>
<text x="403.2" y="41.1" transform="rotate(32 403.2 41.1)">T</text>
<text x="404" y="41.7" transform="rotate(27 404 41.7)">E</text>
<text x="415" y="41.6" transform="rotate(-34 415 41.6)">N</text>
<text x="416" y="40.9" transform="rotate(-38 416 40.9)">I</text>
<text x="416.6" y="40.5" transform="rotate(-43 416.6 40.5)">A</text>
<text x="405.7" y="42.4" transform="rotate(18 405.7 42.4)">O</text>
<text x="406.7" y="42.7" transform="rotate(13 406.7 42.7)">F</text>
<text x="408.6" y="43" transform="rotate(4 408.6 43)">C</text>
<text x="409.6" y="43.1" transform="rotate(-1 409.6 43.1)">A</text>
<text x="410.5" y="43" transform="rotate(-6 410.5 43)">L</text>
<text x="411.7" y="42.9" transform="rotate(-10 411.7 42.9)">I</text>
<text x="412.4" y="42.7" transform="rotate(-15 412.4 42.7)">F</text>
<text x="413.3" y="42.4" transform="rotate(-24 413.3 42.4)">O</text>
<text x="414.2" y="42.1" transform="rotate(-29 414.2 42.1)">R</text>
<text x="310.9" y="254.2">BRIDGE No.</text>
<text x="311.2" y="261.2">POST MILE</text>
<text x="13.4" y="269.6">Refer to: http://www.dot.ca.gov/hq/esc/techpubs/manual/</text>
<text x="140.3" y="269.2">DATE PLOTTED =&gt;</text>
<text x="158" y="269.2">23-APR-2024</text>
<text x="174.7" y="269.2">TIME PLOTTED =&gt;</text>
<text x="192.1" y="269.2">23:18</text>
<text x="202.3" y="268.7">ORIGINAL SCALE</text>
<text x="347.4" y="269.3">DISREGARD PRINTS BEARING</text>
<text x="410.8" y="268.3">SHEET</text>
<text x="420.5" y="268.3">OF</text>
<text x="13.4" y="271">bridgemanuals/bridge-standard-detail-sheets/index.html</text>
<text x="140.3" y="271.3">FILE =&gt;</text>
<text x="149" y="271.3">202404-xs13-020-3_clipped.dgn</text>
<text x="178.8" y="271.3">USERNAME =&gt;</text>
<text x="192.1" y="271.3">s120745</text>
<text x="202.8" y="271.9">REDUCED PLANS</text>
<text x="203.4" y="270.3">IN INCHES FOR</text>
<text x="218.8" y="272">0</text>
<text x="231.8" y="271.9">1</text>
<text x="244.2" y="272">2</text>
<text x="256.9" y="272">3</text>
<text x="347.4" y="270.9">EARLIER REVISION DATES</text>
</g>
<g font-size=".8">
<text x="21.9" y="263.2">FILE No.</text>
<text x="43.8" y="263.2">APPROVAL DATE</text>
<text x="391.1" y="268.2">REVISION DATES</text>
</g>
</svg>
